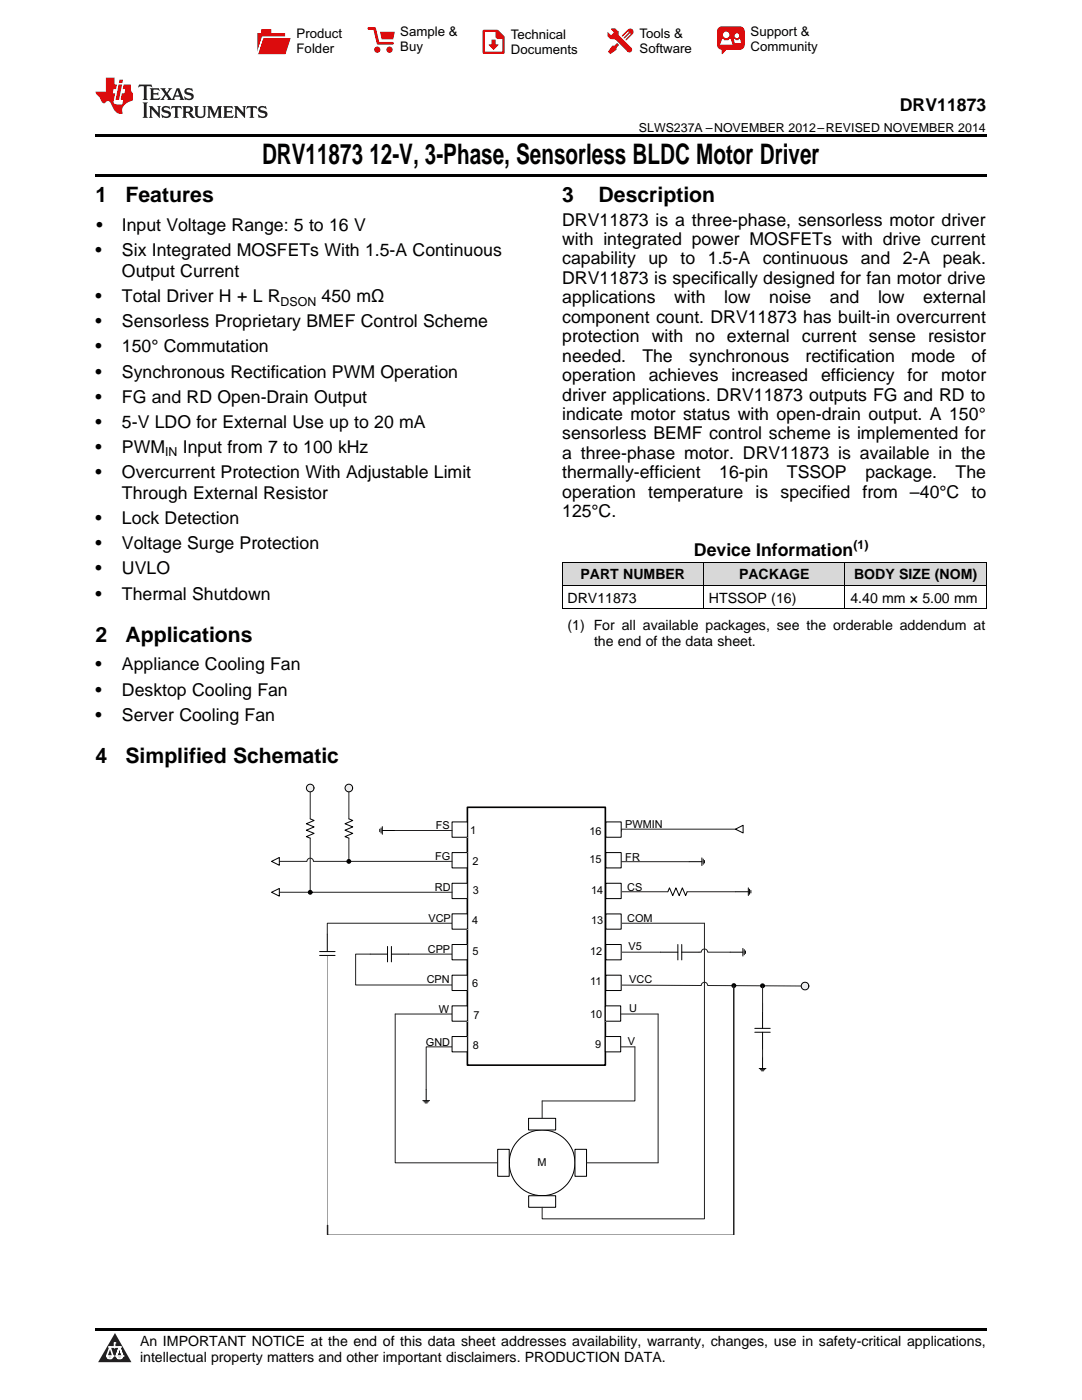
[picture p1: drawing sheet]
<svg xmlns="http://www.w3.org/2000/svg" width="216mm" height="279mm" viewBox="0 0 216 279" stroke-linecap="round" stroke-linejoin="round" font-family="sans-serif">
<g fill="#d8d8d8">
<path d="M112.2 112.2h28.2v4.7h-28.2z"/>
<path d="M140.4 112.2h28.2v4.7h-28.2z"/>
<path d="M168.6 112.2h28.2v4.7h-28.2z"/>
</g>
<path d="M22.9 266l3.3 5.9h-6.6z" fill="#231f20"/>
<path d="M21.3 270.6h1.2l-.3 .5h-.3a.53 .53 0 0 1-.6-.5z" fill-rule="evenodd" fill="#fff"/>
<path d="M21.3 270.6h1.2l-.3 .5h-.3a.53 .53 0 0 1-.6-.5z" fill="none" stroke="#231f20" stroke-width=".33"/>
<path d="M21.3 270.6l1.2 .1-.3 .4h-.5z" fill="none" stroke="#fff" stroke-width=".33"/>
<path d="M22.9 268.9h.1" fill="none" stroke="#fff" stroke-width=".33"/>
<path d="M22.9 268v.9z" fill="#fff"/>
<path d="M22.9 268v.9z" fill="none" stroke="#fff" stroke-width=".33"/>
<circle cx="22.9" cy="268" r=".16" fill="#fff"/>
<path d="M21.8 268.8h.1" fill="none" stroke="#fff" stroke-width=".33"/>
<path d="M21.8 268.8h2.2z" fill="#fff"/>
<path d="M21.8 268.8h2.2z" fill="none" stroke="#fff" stroke-width=".33"/>
<circle cx="24" cy="268.8" r=".16" fill="#fff"/>
<path d="M23.2 270.6h.1" fill="none" stroke="#fff" stroke-width=".33"/>
<path d="M23.8 268.8l-.6 1.8z" fill="#fff"/>
<path d="M23.8 268.8l-.6 1.8z" fill="none" stroke="#fff" stroke-width=".33"/>
<path d="M23.8 268.8l.7 1.8z" fill="#fff"/>
<path d="M23.8 268.8l.7 1.8z" fill="none" stroke="#fff" stroke-width=".33"/>
<path d="M24.4 270.6h.1" fill="none" stroke="#fff" stroke-width=".33"/>
<circle cx="21.3" cy="270.6" r=".16" fill="#fff"/>
<path d="M22 268.8l-.7 1.8z" fill="#fff"/>
<path d="M22 268.8l-.7 1.8z" fill="none" stroke="#fff" stroke-width=".33"/>
<path d="M22 268.8l.5 1.8z" fill="#fff"/>
<path d="M22 268.8l.5 1.8z" fill="none" stroke="#fff" stroke-width=".33"/>
<circle cx="22.5" cy="270.6" r=".16" fill="#fff"/>
<path d="M23.3 270.6h1.2a.63 .63 0 0 1-.6 .5 .63 .63 0 0 1-.6-.5z" fill-rule="evenodd" fill="#fff"/>
<path d="M23.3 270.6h1.2a.63 .63 0 0 1-.6 .5 .63 .63 0 0 1-.6-.5z" fill="none" stroke="#231f20" stroke-width=".33"/>
<path d="M23.3 270.6h1.2l-.4 .5h-.5z" fill="none" stroke="#fff" stroke-width=".33"/>
<path d="M23.2 270.6h.1" fill="none" stroke="#fff" stroke-width=".33"/>
<circle cx="24.5" cy="270.6" r=".16" fill="#fff"/>
<path d="M19 265.1h177.8v.5h-177.8z" fill="#000"/>
<path d="M63.8 189.9h3.1M63.8 190.7h3.1M65.3 186.4v3.5M150.6 205.2h3.1M150.6 206h3.1M152.2 201.8v3.4M152.2 206v3.5" fill="none" stroke="#000" stroke-width=".2"/>
<circle cx="108.2" cy="232.1" r="6.6" fill="#fff"/>
<circle cx="108.2" cy="232.1" r="6.6" fill="none" stroke="#000" stroke-width=".2"/>
<path d="M99.3 229.4h2.3v5.4h-2.3z" fill-rule="evenodd" fill="#fff"/>
<path d="M99.3 229.4h2.3v5.4h-2.3z" fill="none" stroke="#000" stroke-width=".2"/>
<path d="M114.7 229.4h2.3v5.4h-2.3z" fill-rule="evenodd" fill="#fff"/>
<path d="M73.9 190.4h3.4M77.3 188.9v3.1M78.1 188.9v3.1M78.1 190.4h3.5M151.5 213.3h1.3M151.7 213.5h.9M151.9 213.7h.5M152.2 211v2.3M114.7 229.4h2.3v5.4h-2.3z" fill="none" stroke="#000" stroke-width=".2"/>
<path d="M81.6 190.4h8.6M124 196.6l15.9 .1a.64 .64 0 0 1 .7-.7 .64 .64 0 0 1 .6 .7l19.4 .1M152.2 209.5v1.5" fill="none" stroke="#231f20" stroke-width=".2"/>
<path d="M152.2 200.2v1.6" fill="none" stroke="#4578bf" stroke-width=".2"/>
<circle cx="160.6" cy="196.8" r=".76" fill="#e8edf8"/>
<circle cx="160.6" cy="196.8" r=".76" fill="none" stroke="#000" stroke-width=".2"/>
<path d="M105.5 223.2h5.4v2.3h-5.4z" fill-rule="evenodd" fill="#fff"/>
<g fill="none" stroke="#000" stroke-width=".2">
<path d="M105.5 223.2h5.4v2.3h-5.4z"/>
<circle cx="152.2" cy="196.7" r=".39"/>
</g>
<circle cx="152.2" cy="196.7" r=".39" fill="#000"/>
<path d="M105.5 238.6h5.4v2.3h-5.4z" fill-rule="evenodd" fill="#fff"/>
<g fill="none" stroke="#000" stroke-width=".2">
<path d="M133.3 178l.3-.8 .6 1.5 .7-1.5 .6 1.5 .7-1.5 .6 1.5 .3-.7M146.8 178h2.5M149.3 177.2v1.5M149.6 177.5v1M149.8 177.7v.5M131.8 190h3.5M135.3 188.5v3.1M136 188.5v3.1M136 190h3.5M145.7 190h2.5M148.2 189.3v1.5M148.5 189.5v1"/>
<path d="M148.7 189.8v.5M84.4 219.7h1.3M84.6 219.9h.9M85 217.4v2.3M84.8 220.1h.5M105.5 238.6h5.4v2.3h-5.4z"/>
</g>
<path d="M124 178h9.3M137.1 178h9.7M73.9 190.4h-2.9v6.2h19.2M90.2 184.3h-24.9v2.1M124 190h7.8M124 184.3h16.6v58.9h-32.4v-2.3M139.5 190h.4a.64 .64 0 0 1 .7-.6 .64 .64 0 0 1 .6 .6h4.5M152.2 196.7v5.1M90.2 202.4h-11.3v29.7h20.4M90.2 208.9h-5.2v8.5M126.7 208.9v10.8h-18.5v3.5M131.3 202.4v29.7h-14.3" fill="none" stroke="#231f20" stroke-width=".2"/>
<path d="M93.3 161.1h27.5v51.5h-27.5z" fill-rule="evenodd" fill="#fff"/>
<path d="M93.3 161.1h27.5v51.5h-27.5z" fill="none" stroke="#000" stroke-width=".33"/>
<path d="M90.2 164h3.1v3.1h-3.1z" fill-rule="evenodd" fill="#fff"/>
<path d="M90.2 164h3.1v3.1h-3.1z" fill="none" stroke="#000" stroke-width=".2"/>
<path d="M90.2 170.2h3.1v3h-3.1z" fill-rule="evenodd" fill="#fff"/>
<path d="M90.2 170.2h3.1v3h-3.1z" fill="none" stroke="#000" stroke-width=".2"/>
<path d="M90.2 176.3h3.1v3h-3.1z" fill-rule="evenodd" fill="#fff"/>
<path d="M90.2 176.3h3.1v3h-3.1z" fill="none" stroke="#000" stroke-width=".2"/>
<path d="M90.2 182.4h3.1v3h-3.1z" fill-rule="evenodd" fill="#fff"/>
<path d="M90.2 182.4h3.1v3h-3.1z" fill="none" stroke="#000" stroke-width=".2"/>
<path d="M90.2 188.5h3.1v3.1h-3.1z" fill-rule="evenodd" fill="#fff"/>
<path d="M90.2 188.5h3.1v3.1h-3.1z" fill="none" stroke="#000" stroke-width=".2"/>
<path d="M90.2 194.6h3.1v3.1h-3.1z" fill-rule="evenodd" fill="#fff"/>
<path d="M90.2 194.6h3.1v3.1h-3.1z" fill="none" stroke="#000" stroke-width=".2"/>
<path d="M90.2 200.7h3.1v3.1h-3.1z" fill-rule="evenodd" fill="#fff"/>
<path d="M90.2 200.7h3.1v3.1h-3.1z" fill="none" stroke="#000" stroke-width=".2"/>
<path d="M90.2 206.9h3.1v3h-3.1z" fill-rule="evenodd" fill="#fff"/>
<path d="M90.2 206.9h3.1v3h-3.1z" fill="none" stroke="#000" stroke-width=".2"/>
<path d="M120.9 188.5h3.1v3.1h-3.1z" fill-rule="evenodd" fill="#fff"/>
<path d="M120.9 188.5h3.1v3.1h-3.1z" fill="none" stroke="#000" stroke-width=".2"/>
<path d="M120.9 182.4h3.1v3h-3.1z" fill-rule="evenodd" fill="#fff"/>
<path d="M120.9 182.4h3.1v3h-3.1z" fill="none" stroke="#000" stroke-width=".2"/>
<path d="M120.9 176.3h3.1v3h-3.1z" fill-rule="evenodd" fill="#fff"/>
<path d="M120.9 176.3h3.1v3h-3.1z" fill="none" stroke="#000" stroke-width=".2"/>
<path d="M120.9 170.2h3.1v3h-3.1z" fill-rule="evenodd" fill="#fff"/>
<path d="M120.9 170.2h3.1v3h-3.1z" fill="none" stroke="#000" stroke-width=".2"/>
<path d="M120.9 164h3.1v3.1h-3.1z" fill-rule="evenodd" fill="#fff"/>
<path d="M120.9 164h3.1v3.1h-3.1z" fill="none" stroke="#000" stroke-width=".2"/>
<path d="M120.8 200.7h3.1v3.1h-3.1z" fill-rule="evenodd" fill="#fff"/>
<path d="M120.8 200.7h3.1v3.1h-3.1z" fill="none" stroke="#000" stroke-width=".2"/>
<path d="M120.8 206.9h3.1v3h-3.1z" fill-rule="evenodd" fill="#fff"/>
<path d="M120.8 206.9h3.1v3h-3.1z" fill="none" stroke="#000" stroke-width=".2"/>
<path d="M120.9 194.6h3.1v3.1h-3.1z" fill-rule="evenodd" fill="#fff"/>
<path d="M61.9 163.4l.8 .3-1.6 .7 1.6 .6-1.6 .7 1.6 .6-1.6 .7 .8 .3M69.6 163.4l.8 .3-1.6 .7 1.6 .6-1.6 .7 1.6 .6-1.6 .7 .8 .3M75.8 165.5v.5M76 165.2v1.1M76.3 165v1.5M76.3 165.7h2.5M137.5 172h2.6M140.1 171.2v1.5M140.3 171.5v1M140.6 171.7v.5M120.9 194.6h3.1v3.1h-3.1z" fill="none" stroke="#000" stroke-width=".2"/>
<path d="M61.9 158v5.4M69.6 158v5.4M78.8 165.7h11.4M124 172h13.5M146.7 165.5h-22.7v.4M123.9 202.4h7.4M123.9 208.9h2.8" fill="none" stroke="#231f20" stroke-width=".2"/>
<path d="M146.7 165.5l1.6-.8v1.5z" fill="#fff"/>
<path d="M146.7 165.5l1.6-.8v1.5z" fill="none" stroke="#000" stroke-width=".2"/>
<path d="M61.9 167.3v10.8h28.3M69.6 167.3v4.6h20.6" fill="none" stroke="#231f20" stroke-width=".2"/>
<circle cx="69.6" cy="157.3" r=".76" fill="#e8edf8"/>
<circle cx="69.6" cy="157.3" r=".76" fill="none" stroke="#000" stroke-width=".2"/>
<circle cx="61.9" cy="157.3" r=".76" fill="#e8edf8"/>
<circle cx="61.9" cy="157.3" r=".76" fill="none" stroke="#000" stroke-width=".2"/>
<path d="M55.7 171.9h5.5a.64 .64 0 0 1 .7-.6 .64 .64 0 0 1 .6 .6h7.1M55.7 178.1h6.2" fill="none" stroke="#231f20" stroke-width=".2"/>
<path d="M54.2 178.1l1.5-.8v1.5z" fill="#fff"/>
<path d="M54.2 178.1l1.5-.8v1.5z" fill="none" stroke="#000" stroke-width=".2"/>
<path d="M54.2 171.9l1.5-.8v1.6z" fill="#fff"/>
<g fill="none" stroke="#000" stroke-width=".2">
<path d="M112.2 116.8h84.6M112.2 112.2h84.6M112.2 112.2v9.3M140.4 112.2v9.3M168.6 112.2v9.3M196.8 112.2v9.3M112.2 121.5h84.6M54.2 171.9l1.5-.8v1.6z"/>
<circle cx="61.9" cy="178.1" r=".38"/>
<circle cx="69.6" cy="171.9" r=".39"/>
<circle cx="146.4" cy="196.7" r=".39"/>
</g>
<g fill="#000">
<circle cx="61.9" cy="178.1" r=".38"/>
<circle cx="69.6" cy="171.9" r=".39"/>
<circle cx="146.4" cy="196.7" r=".39"/>
</g>
<path d="M65.4 190.7v55.7h81v-49.7" fill="none" stroke="#231f20" stroke-width=".2"/>
<path d="M19 34.8h177.8v.5h-177.8zM19 26.8h177.8v.6h-177.8z" fill="#000"/>
<path d="M27.7 16.9l-.1 .6 .6-.3h.5v.2v2.2l-.2 .4h1l-.2-.4v-2.2v-.2h.5l.6 .3-.2-.6zM29.9 17.6l.2 .4v1.6l-.2 .4h1.9l.1-.6a1.09 1.09 0 0 1-1.3 .1v-.6h.6l.4 .2v-.7l-.2 .2h-.8v-.6l.2-.1a1.01 1.01 0 0 1 1 .3l-.1-.6zM32 17.6l.9 1.2-1 1.2h.9l-.2-.3 .5-.7 .5 .7-.3 .3h1.7l-.2-.3 .1-.4h1l.1 .4-.2 .3h1l-.3-.4-.7-2h-.5l-1 2.2-.8-1.1 .9-1.1h-.9l.2 .2-.4 .7-.4-.7 .2-.2zM35.4 18l.4 1h-.8zM37 17.7a.66 .66 0 0 0-.2 .8 .66 .66 0 0 0 .6 .4l.7 .2 .1 .2a.8 .8 0 0 1-.7 .4 .8 .8 0 0 1-.7-.5l.1 .8 .2-.2a.94 .94 0 0 0 1.1 .1 .94 .94 0 0 0 .4-.9 1.48 1.48 0 0 0-1.3-.6v-.4a1.1 1.1 0 0 1 1.2 .2l-.2-.6-.2 .1-.5-.1zM28.5 20.4l.2 .4v2.3l-.2 .4h1l-.2-.4v-2.3l.2-.4zM29.7 21.2l.2 .4v1.5l-.2 .4h.8l-.3-.4 .1-1.3 1.6 1.8v-2l.2-.4h-.7l.2 .2v1.1l-1.2-1.3zM32.5 21.3a.66 .66 0 0 0-.2 .8 .66 .66 0 0 0 .6 .4l.6 .2 .2 .2a.8 .8 0 0 1-.8 .4 .8 .8 0 0 1-.7-.5l.2 .7 .2-.1a.94 .94 0 0 0 1 .1 .94 .94 0 0 0 .5-1 1.47 1.47 0 0 0-1.3-.6l-.1-.3a1.1 1.1 0 0 1 1.3 .2l-.2-.6-.2 .1-.5-.2zM34.3 21.2l-.2 .6a.64 .64 0 0 1 .8-.3v1.6l-.2 .4h1l-.3-.4 .1-1.6a.66 .66 0 0 1 .8 .3l-.2-.6zM36.3 21.2l.3 .4v1.5l-.3 .4h1l-.2-.2v-.7h.5l.1 .1a.8 .8 0 0 0 1.2 .7l-1-1a.62 .62 0 0 0 .6-.5 .62 .62 0 0 0-.6-.7zM37.1 21.5h.1a.48 .48 0 0 1 .6 0 .48 .48 0 0 1 .1 .6l-.2 .1-.6 .1zM38.7 21.2l.2 .2a2.29 2.29 0 0 0 .4 2 1.05 1.05 0 0 0 1.7-.7v-1.3l.2-.2h-.8l.2 .4v1.1a.61 .61 0 0 1-.6 .6 .61 .61 0 0 1-.6-.6v-1.1l.3-.4zM41.3 21.2l.3 .4v1.5l-.3 .4h.8l-.2-.4v-1.4l.8 1.9 .9-1.9v1.4l-.2 .4h.9l-.2-.4v-1.5l.2-.4h-.8l-.7 1.5-.6-1.5zM44.5 21.2l.2 .4v1.5l-.2 .4h1.9l.2-.6a1.1 1.1 0 0 1-1.4 .2v-.7h.6l.4 .2v-.6l-.2 .1-.8 .1v-.6l.2-.1a1.02 1.02 0 0 1 1.1 .2l-.2-.5zM46.7 21.2l.2 .4v1.5l-.2 .4h.8l-.3-.4 .1-1.3 1.6 1.8v-2l.2-.4h-.7l.2 .2v1.1l-1.2-1.3zM49.3 21.2l-.1 .6a.64 .64 0 0 1 .8-.3v1.6l-.3 .4h1l-.2-.4v-1.6a.66 .66 0 0 1 .8 .3l-.1-.6zM51.7 21.3a.66 .66 0 0 0-.2 .7 .66 .66 0 0 0 .7 .5l.6 .2 .1 .2a.8 .8 0 0 1-.7 .4 .8 .8 0 0 1-.7-.5l.1 .7 .2-.1a.94 .94 0 0 0 1.1 .1 .94 .94 0 0 0 .4-1 1.48 1.48 0 0 0-1.2-.6l-.1-.3a1.1 1.1 0 0 1 1.2 .2l-.2-.6-.1 .1-.6-.2z" fill="#231f20"/>
<path d="M21.1 15.5v2.8h-2v.4l.9 .9a.96 .96 0 0 0 1 1 .59 .59 0 0 1 .5-.4 .59 .59 0 0 1 .5 .3l.4 .8a1.61 1.61 0 0 0 2.1 1.3 1.63 1.63 0 0 1 1.1-2.2l.9-.3v-1.5a1.6 1.6 0 0 1-.4-1.7h-1.4l-.2 .9h.5l-.2 .8h-.5l-.2 1v.3h.5l-.2 .9h-.7a.74 .74 0 0 1-1-.6l.3-1.6h-.5l.2-.8h.5l.1-.9h-.4v-1.4zM23.7 16.9l-.7 3h.8l.6-3zM23.8 15.9l-.1 .7h.7l.2-.7z" fill="#ee1d23"/>
<g fill="#d60000">
<path d="M52.1 5.8h2v.8h2.8v4.2h-5.5v-4.2h.7z" fill-rule="evenodd"/>
<path d="M52.4 7.5h5.6l-1 3.3h-5.6z" fill-rule="evenodd"/>
</g>
<path d="M52.4 7.4h5.7l-.1 .1h-5.5l-1.1 3.3z" fill-rule="evenodd" fill="#fff"/>
<path d="M52.4 7.4h5.7l-.1 .1h-5.5l-1.1 3.3z" fill="none" stroke="#fff" stroke-width=".2"/>
<path d="M73.6 5.7h1.1l.7 2.9h2.9" fill="none" stroke="#d60000" stroke-width=".55"/>
<g fill="#d60000">
<path d="M75.8 6.3h3l-.4 1.6h-2.2z" fill-rule="evenodd"/>
<circle cx="75.3" cy="9.9" r=".62"/>
<circle cx="77.7" cy="9.9" r=".62"/>
</g>
<path d="M96.5 6.2h2.7l1.3 1.2v3.1h-4z" fill="none" stroke="#d60000" stroke-width=".44"/>
<g fill="#d60000">
<path d="M98.1 7.9h.8v1h.5l-.9 1.1-1-1v-.1h.6z" fill-rule="evenodd"/>
<path d="M98.9 6.2h.3l1.3 1.2v.4h-1.3l-.3-.4z" fill-rule="evenodd"/>
<path d="M121.9 5.7h.8l.7 .6 .1 .7 2.5 2.5-.8 .8-2.3-2.3-1.1-.2-.6-.6v-.8l.7 .6 .5-.4v-.2l-.5-.5z" fill-rule="evenodd"/>
<path d="M122.2 9.1h.4l.5-.5 .4 .4-.5 .5v.4l-1.2 .9-.5-.5z" fill-rule="evenodd"/>
<path d="M125.3 5.9a.67 .67 0 0 1 .9 0 .67 .67 0 0 1 0 .9z" fill-rule="evenodd"/>
<path d="M125.3 5.9l.9 .9-1.2 1.2h-.2v-.2l1-.9v-.2h-.2l-.9 1h-.2v-.2l.9-1 .1-.2h-.3l-.9 1h-.2v-.2z" fill-rule="evenodd"/>
<circle cx="125.6" cy="9.9" r=".54"/>
</g>
<path d="M123.3 6.3v.7" fill="none" stroke="#d60000" stroke-width=".2"/>
<g fill="#d60000">
<path d="M143.4 5.5l.6-.2h3.6a.95 .95 0 0 1 1 .9v2.8a.95 .95 0 0 1-1 .9h-3.6a.95 .95 0 0 1-.9-.9v-2.8z" fill-rule="evenodd"/>
<path d="M144 9.9h.9l-.7 .9h-.2z" fill-rule="evenodd"/>
</g>
<g fill="#fff">
<path d="M146.6 8.6h1.3z"/>
<path d="M144.1 7.8h.3l.1 .2h.8l.2-.2h.3l.4 1.1h-2.5z" fill-rule="evenodd"/>
<path d="M146.4 7.8h.3l.1 .2h.5l.2-.2h.2l.2 .8h-1.3z" fill-rule="evenodd"/>
<circle cx="144.9" cy="6.9" r=".65"/>
<circle cx="147" cy="7.1" r=".48"/>
</g>
<g font-size="5.6">
<text x="52.3" y="32.8">DRV11873</text>
<text x="73.7" y="32.8">12-V, 3-Phase, Sensorless BLDC Motor Driver</text>
</g>
<g font-size="4.2">
<text x="19" y="40.4">1</text>
<text x="25" y="40.4">Features</text>
<text x="112.2" y="40.4">3</text>
<text x="119.4" y="40.4">Description</text>
<text x="19" y="128.1">2</text>
<text x="25" y="128.1">Applications</text>
<text x="19" y="152.3">4</text>
<text x="25" y="152.3">Simplified Schematic</text>
</g>
<g font-size="3.5">
<text x="179.6" y="22.2">DRV11873</text>
<text x="19.2" y="46.1">•</text>
<text x="24.3" y="46.1">Input Voltage Range: 5 to 16 V</text>
<text x="112.2" y="45">DRV11873 is a three-phase, sensorless motor driver</text>
<text x="19" y="51.1">•</text>
<text x="24.3" y="51.1">Six Integrated MOSFETs With 1.5-A Continuous</text>
<text x="112.2" y="48.9">with integrated power MOSFETs with drive current</text>
<text x="112.2" y="52.8">capability</text>
<text x="129.4" y="52.8">up</text>
<text x="135.8" y="52.8">to</text>
<text x="141.3" y="52.8">1.5-A</text>
<text x="152.2" y="52.8">continuous</text>
<text x="171.7" y="52.8">and</text>
<text x="180.1" y="52.8">2-A</text>
<text x="188.1" y="52.8">peak.</text>
<text x="24.3" y="55.3">Output Current</text>
<text x="112.2" y="56.7">DRV11873 is specifically designed for fan motor drive</text>
<text x="19" y="60.3">•</text>
<text x="19" y="65.3">•</text>
<text x="24.3" y="60.3">Total Driver H + L R</text>
<text x="24.3" y="65.3">Sensorless Proprietary BMEF Control Scheme</text>
<text x="64.2" y="60.3">450 mΩ</text>
<text x="112.2" y="60.5">applications</text>
<text x="112.2" y="64.4">component count. DRV11873 has built-in overcurrent</text>
<text x="134.5" y="60.5">with</text>
<text x="144.5" y="60.5">low</text>
<text x="153.5" y="60.5">noise</text>
<text x="165.6" y="60.5">and</text>
<text x="175.2" y="60.5">low</text>
<text x="184.2" y="60.5">external</text>
<text x="19" y="70.3">•</text>
<text x="24.3" y="70.3">150° Commutation</text>
<text x="112.2" y="68.3">protection with no external current sense resistor</text>
<text x="19" y="75.4">•</text>
<text x="24.3" y="75.4">Synchronous Rectification PWM Operation</text>
<text x="112.2" y="72.2">needed.</text>
<text x="112.2" y="76.1">operation</text>
<text x="128.2" y="72.2">The</text>
<text x="129.5" y="76.1">achieves</text>
<text x="137.5" y="72.2">synchronous</text>
<text x="146" y="76.1">increased</text>
<text x="160.7" y="72.2">rectification</text>
<text x="163.8" y="76.1">efficiency</text>
<text x="181.1" y="76.1">for</text>
<text x="181.8" y="72.2">mode</text>
<text x="187.8" y="76.1">motor</text>
<text x="193.9" y="72.2">of</text>
<text x="19" y="80.4">•</text>
<text x="24.3" y="80.4">FG and RD Open-Drain Output</text>
<text x="112.2" y="79.9">driver applications. DRV11873 outputs FG and RD to</text>
<text x="112.2" y="83.8">indicate motor status with open-drain output. A 150°</text>
<text x="19" y="85.4">•</text>
<text x="24.3" y="85.4">5-V LDO for External Use up to 20 mA</text>
<text x="112.2" y="87.7">sensorless BEMF control scheme is implemented for</text>
<text x="19" y="90.4">•</text>
<text x="19" y="95.4">•</text>
<text x="24.3" y="90.4">PWM</text>
<text x="24.3" y="95.4">Overcurrent Protection With Adjustable Limit</text>
<text x="36.5" y="90.4">Input from 7 to 100 kHz</text>
<text x="112.2" y="91.6">a three-phase motor. DRV11873 is available in the</text>
<text x="112.2" y="95.5">thermally-efficient</text>
<text x="143.5" y="95.5">16-pin</text>
<text x="157" y="95.5">TSSOP</text>
<text x="172.7" y="95.5">package.</text>
<text x="190.7" y="95.5">The</text>
<text x="24.3" y="99.6">Through External Resistor</text>
<text x="112.2" y="99.3">operation temperature is specified from –40°C to</text>
<text x="19" y="104.6">•</text>
<text x="24.3" y="104.6">Lock Detection</text>
<text x="112.2" y="103.2">125°C.</text>
<text x="19" y="109.6">•</text>
<text x="24.3" y="109.6">Voltage Surge Protection</text>
<text x="138.5" y="110.9">Device Information</text>
<text x="19" y="114.7">•</text>
<text x="19" y="119.7">•</text>
<text x="24.3" y="114.7">UVLO</text>
<text x="24.3" y="119.7">Thermal Shutdown</text>
<text x="19" y="133.8">•</text>
<text x="24.3" y="133.8">Appliance Cooling Fan</text>
<text x="19" y="138.8">•</text>
<text x="19" y="143.8">•</text>
<text x="24.3" y="138.8">Desktop Cooling Fan</text>
<text x="24.3" y="143.8">Server Cooling Fan</text>
</g>
<g font-size="2.8">
<text x="115.8" y="115.6">PART NUMBER</text>
<text x="147.5" y="115.6">PACKAGE</text>
<text x="170.4" y="115.6">BODY SIZE (NOM)</text>
<text x="113.2" y="120.3">DRV11873</text>
<text x="113.2" y="125.8">(1) For all available packages, see the orderable addendum at</text>
<text x="141.5" y="120.3">HTSSOP (16)</text>
<text x="169.7" y="120.3">4.40 mm × 5.00 mm</text>
<text x="118.5" y="128.9">the end of the data sheet.</text>
<text x="27.9" y="268.6">An IMPORTANT NOTICE at the end of this data sheet addresses availability, warranty, changes, use in safety-critical applications,</text>
<text x="27.9" y="271.8">intellectual property matters and other important disclaimers. PRODUCTION DATA.</text>
</g>
<g font-size="2.6">
<text x="59.2" y="7.6">Product</text>
<text x="59.2" y="10.6">Folder</text>
<text x="79.9" y="7.3">Sample &amp;</text>
<text x="79.9" y="10.2">Buy</text>
<text x="101.9" y="7.8">Technical</text>
<text x="101.9" y="10.8">Documents</text>
<text x="127.6" y="7.6">Tools &amp;</text>
<text x="127.6" y="10.6">Software</text>
<text x="149.8" y="7.2">Support &amp;</text>
<text x="149.8" y="10.2">Community</text>
</g>
<g font-size="2.5">
<text x="127.5" y="26.3">SLWS237A –NOVEMBER 2012–REVISED NOVEMBER 2014</text>
<text x="56" y="61">DSON</text>
<text x="32.9" y="91.1">IN</text>
<text x="170.3" y="109.5">(1)</text>
</g>
<g font-size="2.2">
<text x="86.9" y="165.5">FS</text>
<text x="93.8" y="166.4">1</text>
<text x="117.6" y="166.6">16</text>
<text x="124.7" y="165.3">PWMIN</text>
<text x="86.8" y="171.6">FG</text>
<text x="94.3" y="172.7">2</text>
<text x="117.6" y="172.2">15</text>
<text x="124.8" y="171.8">FR</text>
<text x="86.8" y="177.9">RD</text>
<text x="94.3" y="178.5">3</text>
<text x="118" y="178.5">14</text>
<text x="125.2" y="177.8">CS</text>
<text x="85.5" y="184.1">VCP</text>
<text x="94.2" y="184.3">4</text>
<text x="118" y="184.3">13</text>
<text x="125.1" y="184">COM</text>
<text x="85.4" y="190.2">CPP</text>
<text x="94.3" y="190.7">5</text>
<text x="117.8" y="190.7">12</text>
<text x="125.4" y="189.6">V5</text>
<text x="85.1" y="196.3">CPN</text>
<text x="94.2" y="196.9">6</text>
<text x="117.8" y="196.7">11</text>
<text x="125.5" y="196.2">VCC</text>
<text x="87.6" y="202.1">W</text>
<text x="94.5" y="203.3">7</text>
<text x="117.8" y="203.3">10</text>
<text x="125.5" y="202">U</text>
<text x="85" y="208.7">GND</text>
<text x="94.4" y="209.4">8</text>
<text x="118.8" y="209.1">9</text>
<text x="125.3" y="208.6">V</text>
<text x="107.3" y="232.7">M</text>
</g>
</svg>
